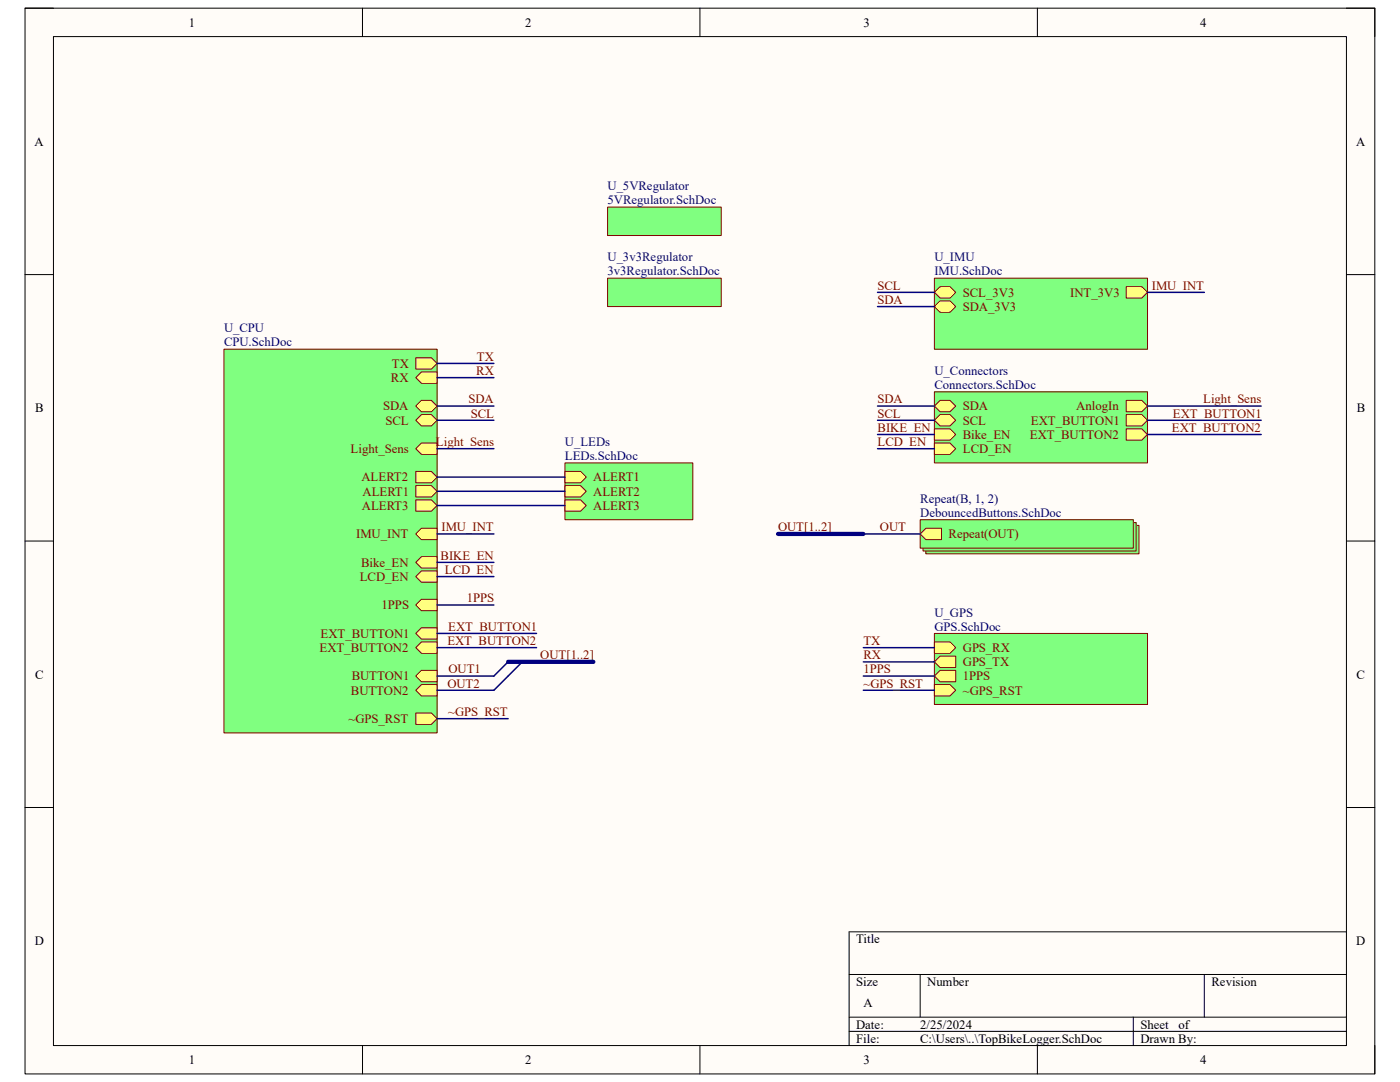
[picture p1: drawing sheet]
<svg xmlns="http://www.w3.org/2000/svg" width="279mm" height="216mm" viewBox="0 0 279 216" stroke-linecap="round" stroke-linejoin="round" font-family="sans-serif">
<path d="M5 1.6h269.4v212.7h-269.4z" fill-rule="evenodd" fill="#fffcf8"/>
<path d="M5 1.6h269.4v212.7h-269.4z" fill="none" stroke="#000" stroke-width=".2"/>
<path d="M10.7 7.3h258v201.3h-258z" fill-rule="evenodd" fill="#fffcf8"/>
<g fill="none" stroke="#000" stroke-width=".2">
<path d="M5 1.6h5.7M10.7 7.3h258v201.3h-258zM72.3 1.6v5.7M139.7 1.6v5.7M207 1.6v5.7M268.7 1.6h5.7v5.7M5 54.8h5.7M268.7 54.8h5.7M5 108h5.7M268.7 108h5.7M5 161.1h5.7M268.7 161.1h5.7"/>
<path d="M169.5 194.4h99.2M183.6 194.4v8.6M240.3 194.4v8.6M268.7 185.9h-99.2v22.7M72.3 208.6v5.7M139.7 208.6v5.7M169.5 203h99.2M169.5 205.8h99.2M207 208.6v5.7M226.2 203v5.6M274.4 208.6v5.7"/>
</g>
<path d="M44.7 69.7h42.5v76.5h-42.5z" fill-rule="evenodd" fill="#80ff80"/>
<path d="M44.7 69.7h42.5v76.5h-42.5z" fill="none" stroke="#800000" stroke-width=".2"/>
<path d="M84.1 74.2h3.1v2.3h-3.1l-1.1-1.1z" fill-rule="evenodd" fill="#ffff80"/>
<path d="M84.1 74.2h3.1v2.3h-3.1l-1.1-1.1z" fill="none" stroke="#800000" stroke-width=".2"/>
<path d="M83 71.4h3.1l1.1 1.1-1.1 1.1h-3.1z" fill-rule="evenodd" fill="#ffff80"/>
<path d="M83 71.4h3.1l1.1 1.1-1.1 1.1h-3.1z" fill="none" stroke="#800000" stroke-width=".2"/>
<path d="M83 89.5l1.1-1.1h3.1v2.3h-3.1z" fill-rule="evenodd" fill="#ffff80"/>
<path d="M83 89.5l1.1-1.1h3.1v2.3h-3.1z" fill="none" stroke="#800000" stroke-width=".2"/>
<path d="M83 81l1.1-1.1h2l1.1 1.1-1.1 1.2h-2z" fill-rule="evenodd" fill="#ffff80"/>
<path d="M83 81l1.1-1.1h2l1.1 1.1-1.1 1.2h-2z" fill="none" stroke="#800000" stroke-width=".2"/>
<path d="M83 83.9l1.1-1.2h2l1.1 1.2-1.1 1.1h-2z" fill-rule="evenodd" fill="#ffff80"/>
<path d="M83 83.9l1.1-1.2h2l1.1 1.2-1.1 1.1h-2z" fill="none" stroke="#800000" stroke-width=".2"/>
<path d="M83 106.5l1.1-1.1h3.1v2.3h-3.1z" fill-rule="evenodd" fill="#ffff80"/>
<path d="M83 106.5l1.1-1.1h3.1v2.3h-3.1z" fill="none" stroke="#800000" stroke-width=".2"/>
<path d="M84.1 111.1h3.1v2.2h-3.1l-1.1-1.1z" fill-rule="evenodd" fill="#ffff80"/>
<path d="M84.1 111.1h3.1v2.2h-3.1l-1.1-1.1z" fill="none" stroke="#800000" stroke-width=".2"/>
<path d="M84.1 113.9h3.1v2.3h-3.1l-1.1-1.1z" fill-rule="evenodd" fill="#ffff80"/>
<path d="M84.1 113.9h3.1v2.3h-3.1l-1.1-1.1z" fill="none" stroke="#800000" stroke-width=".2"/>
<path d="M83 120.7l1.1-1.1h3.1v2.3h-3.1z" fill-rule="evenodd" fill="#ffff80"/>
<path d="M83 120.7l1.1-1.1h3.1v2.3h-3.1z" fill="none" stroke="#800000" stroke-width=".2"/>
<path d="M83 126.4l1.1-1.1h3.1v2.2h-3.1z" fill-rule="evenodd" fill="#ffff80"/>
<path d="M83 126.4l1.1-1.1h3.1v2.2h-3.1z" fill="none" stroke="#800000" stroke-width=".2"/>
<path d="M84.1 128.1h3.1v2.3h-3.1l-1.1-1.2z" fill-rule="evenodd" fill="#ffff80"/>
<path d="M84.1 128.1h3.1v2.3h-3.1l-1.1-1.2z" fill="none" stroke="#800000" stroke-width=".2"/>
<path d="M83 96.9h3.1l1.1 1.1-1.1 1.2h-3.1z" fill-rule="evenodd" fill="#ffff80"/>
<path d="M83 96.9h3.1l1.1 1.1-1.1 1.2h-3.1z" fill="none" stroke="#800000" stroke-width=".2"/>
<path d="M83 94.1h3.1l1.1 1.1-1.1 1.1h-3.1z" fill-rule="evenodd" fill="#ffff80"/>
<path d="M83 94.1h3.1l1.1 1.1-1.1 1.1h-3.1z" fill="none" stroke="#800000" stroke-width=".2"/>
<path d="M84.1 133.8h3.1v2.2h-3.1l-1.1-1.1z" fill-rule="evenodd" fill="#ffff80"/>
<path d="M84.1 133.8h3.1v2.2h-3.1l-1.1-1.1z" fill="none" stroke="#800000" stroke-width=".2"/>
<path d="M83 137.7l1.1-1.1h3.1v2.3h-3.1z" fill-rule="evenodd" fill="#ffff80"/>
<path d="M83 137.7l1.1-1.1h3.1v2.3h-3.1z" fill="none" stroke="#800000" stroke-width=".2"/>
<path d="M83 99.7h3.1l1.1 1.2-1.1 1.1h-3.1z" fill-rule="evenodd" fill="#ffff80"/>
<path d="M83 99.7h3.1l1.1 1.2-1.1 1.1h-3.1z" fill="none" stroke="#800000" stroke-width=".2"/>
<path d="M83 142.3h3.1l1.1 1.1-1.1 1.1h-3.1z" fill-rule="evenodd" fill="#ffff80"/>
<path d="M83 142.3h3.1l1.1 1.1-1.1 1.1h-3.1z" fill="none" stroke="#800000" stroke-width=".2"/>
<path d="M186.5 78.2h42.5v14.2h-42.5z" fill-rule="evenodd" fill="#80ff80"/>
<path d="M186.5 78.2h42.5v14.2h-42.5z" fill="none" stroke="#800000" stroke-width=".2"/>
<path d="M186.5 81l1.1-1.1h2l1.1 1.1-1.1 1.2h-2z" fill-rule="evenodd" fill="#ffff80"/>
<path d="M186.5 81l1.1-1.1h2l1.1 1.1-1.1 1.2h-2z" fill="none" stroke="#800000" stroke-width=".2"/>
<path d="M186.5 83.9l1.1-1.2h2l1.1 1.2-1.1 1.1h-2z" fill-rule="evenodd" fill="#ffff80"/>
<path d="M186.5 83.9l1.1-1.2h2l1.1 1.2-1.1 1.1h-2z" fill="none" stroke="#800000" stroke-width=".2"/>
<path d="M224.8 79.9h3.1l1.1 1.1-1.1 1.2h-3.1z" fill-rule="evenodd" fill="#ffff80"/>
<path d="M224.8 79.9h3.1l1.1 1.1-1.1 1.2h-3.1z" fill="none" stroke="#800000" stroke-width=".2"/>
<path d="M224.8 82.7h3.1l1.1 1.2-1.1 1.1h-3.1z" fill-rule="evenodd" fill="#ffff80"/>
<path d="M224.8 82.7h3.1l1.1 1.2-1.1 1.1h-3.1z" fill="none" stroke="#800000" stroke-width=".2"/>
<path d="M224.8 85.6h3.1l1.1 1.1-1.1 1.1h-3.1z" fill-rule="evenodd" fill="#ffff80"/>
<path d="M224.8 85.6h3.1l1.1 1.1-1.1 1.1h-3.1z" fill="none" stroke="#800000" stroke-width=".2"/>
<path d="M186.5 85.6h3.1l1.1 1.1-1.1 1.1h-3.1z" fill-rule="evenodd" fill="#ffff80"/>
<path d="M186.5 85.6h3.1l1.1 1.1-1.1 1.1h-3.1z" fill="none" stroke="#800000" stroke-width=".2"/>
<path d="M186.5 88.4h3.1l1.1 1.1-1.1 1.2h-3.1z" fill-rule="evenodd" fill="#ffff80"/>
<path d="M186.5 88.4h3.1l1.1 1.1-1.1 1.2h-3.1z" fill="none" stroke="#800000" stroke-width=".2"/>
<path d="M184.8 104.8h42.5v5.7h-42.5z" fill-rule="evenodd" fill="#80ff80"/>
<path d="M184.8 104.8h42.5v5.7h-42.5z" fill="none" stroke="#800000" stroke-width=".2"/>
<path d="M184.2 104.3h42.5v5.7h-42.5z" fill-rule="evenodd" fill="#80ff80"/>
<path d="M184.2 104.3h42.5v5.7h-42.5z" fill="none" stroke="#800000" stroke-width=".2"/>
<path d="M183.6 103.7h42.6v5.7h-42.6z" fill-rule="evenodd" fill="#80ff80"/>
<path d="M183.6 103.7h42.6v5.7h-42.6z" fill="none" stroke="#800000" stroke-width=".2"/>
<path d="M184.8 105.4h3.1v2.3h-3.1l-1.2-1.2z" fill-rule="evenodd" fill="#ffff80"/>
<path d="M184.8 105.4h3.1v2.3h-3.1l-1.2-1.2z" fill="none" stroke="#800000" stroke-width=".2"/>
<path d="M186.5 126.4h42.5v14.2h-42.5z" fill-rule="evenodd" fill="#80ff80"/>
<path d="M186.5 126.4h42.5v14.2h-42.5z" fill="none" stroke="#800000" stroke-width=".2"/>
<path d="M186.5 134.9l1.1-1.1h3.1v2.2h-3.1z" fill-rule="evenodd" fill="#ffff80"/>
<path d="M186.5 134.9l1.1-1.1h3.1v2.2h-3.1z" fill="none" stroke="#800000" stroke-width=".2"/>
<path d="M187.6 130.9h3.1v2.3h-3.1l-1.1-1.1z" fill-rule="evenodd" fill="#ffff80"/>
<path d="M187.6 130.9h3.1v2.3h-3.1l-1.1-1.1z" fill="none" stroke="#800000" stroke-width=".2"/>
<path d="M186.5 128.1h3.1l1.1 1.1-1.1 1.2h-3.1z" fill-rule="evenodd" fill="#ffff80"/>
<path d="M186.5 128.1h3.1l1.1 1.1-1.1 1.2h-3.1z" fill="none" stroke="#800000" stroke-width=".2"/>
<path d="M186.5 136.6h3.1l1.1 1.1-1.1 1.2h-3.1z" fill-rule="evenodd" fill="#ffff80"/>
<path d="M186.5 136.6h3.1l1.1 1.1-1.1 1.2h-3.1z" fill="none" stroke="#800000" stroke-width=".2"/>
<path d="M186.5 55.5h42.5v14.2h-42.5z" fill-rule="evenodd" fill="#80ff80"/>
<path d="M186.5 55.5h42.5v14.2h-42.5z" fill="none" stroke="#800000" stroke-width=".2"/>
<path d="M186.5 58.3l1.1-1.1h2l1.1 1.1-1.1 1.2h-2z" fill-rule="evenodd" fill="#ffff80"/>
<path d="M186.5 58.3l1.1-1.1h2l1.1 1.1-1.1 1.2h-2z" fill="none" stroke="#800000" stroke-width=".2"/>
<path d="M186.5 61.2l1.1-1.2h2l1.1 1.2-1.1 1.1h-2z" fill-rule="evenodd" fill="#ffff80"/>
<path d="M186.5 61.2l1.1-1.2h2l1.1 1.2-1.1 1.1h-2z" fill="none" stroke="#800000" stroke-width=".2"/>
<path d="M224.8 57.2h3.1l1.1 1.1-1.1 1.2h-3.1z" fill-rule="evenodd" fill="#ffff80"/>
<path d="M224.8 57.2h3.1l1.1 1.1-1.1 1.2h-3.1z" fill="none" stroke="#800000" stroke-width=".2"/>
<path d="M112.7 92.4h25.6v11.3h-25.6z" fill-rule="evenodd" fill="#80ff80"/>
<path d="M112.7 92.4h25.6v11.3h-25.6z" fill="none" stroke="#800000" stroke-width=".2"/>
<path d="M112.7 94.1h3.2l1.1 1.1-1.1 1.1h-3.2z" fill-rule="evenodd" fill="#ffff80"/>
<path d="M112.7 94.1h3.2l1.1 1.1-1.1 1.1h-3.2z" fill="none" stroke="#800000" stroke-width=".2"/>
<path d="M112.7 96.9h3.2l1.1 1.1-1.1 1.2h-3.2z" fill-rule="evenodd" fill="#ffff80"/>
<path d="M112.7 96.9h3.2l1.1 1.1-1.1 1.2h-3.2z" fill="none" stroke="#800000" stroke-width=".2"/>
<path d="M112.7 99.7h3.2l1.1 1.2-1.1 1.1h-3.2z" fill-rule="evenodd" fill="#ffff80"/>
<path d="M112.7 99.7h3.2l1.1 1.2-1.1 1.1h-3.2z" fill="none" stroke="#800000" stroke-width=".2"/>
<path d="M101.4 132.1l-2.8 2.8M104.2 132.1l-5.6 5.6" fill="none" stroke="#000080" stroke-width=".3"/>
<path d="M121.3 55.5h22.6v5.7h-22.6z" fill-rule="evenodd" fill="#80ff80"/>
<path d="M121.3 55.5h22.6v5.7h-22.6z" fill="none" stroke="#800000" stroke-width=".2"/>
<path d="M121.3 41.3h22.6v5.7h-22.6z" fill-rule="evenodd" fill="#80ff80"/>
<path d="M121.3 41.3h22.6v5.7h-22.6z" fill="none" stroke="#800000" stroke-width=".2"/>
<g fill="none" stroke="#000080" stroke-width=".3">
<path d="M175.1 58.3h11.4M229 58.3h11.3M87.2 75.4h11.4M87.2 72.5h11.4M175.1 61.2h11.4M87.2 95.2h25.5M87.2 98h25.5M87.2 81h11.4M87.2 83.9h11.4M87.2 89.5h11.4M175.1 81h11.4M175.1 83.9h11.4"/>
<path d="M175.1 86.7h11.4M175.1 89.5h11.4M229 81h22.7M229 83.9h22.7M229 86.7h22.7M87.2 100.9h25.5M87.2 106.5h11.4M87.2 112.2h11.4M87.2 115.1h11.4M172.3 106.5h11.3M87.2 120.7h11.4M87.2 126.4h19.9"/>
<path d="M87.2 129.2h19.9M87.2 134.9h11.4M87.2 137.7h11.4M172.3 129.2h14.2M172.3 132.1h14.2M172.3 134.9h14.2M172.3 137.7h14.2M87.2 143.4h14.2"/>
</g>
<path d="M155.3 106.5h17M101.4 132.1h17" fill="none" stroke="#000080" stroke-width=".85"/>
<g font-size="2.5">
<text x="37.7" y="5.3">1</text>
<text x="104.8" y="5.3">2</text>
<text x="172.3" y="5.3">3</text>
<text x="239.5" y="5.3">4</text>
<text x="6.9" y="29.1">A</text>
<text x="270.6" y="29.1">A</text>
<text x="7" y="82.3">B</text>
<text x="270.8" y="82.3">B</text>
<text x="7" y="135.4">C</text>
<text x="270.7" y="135.4">C</text>
<text x="6.9" y="188.6">D</text>
<text x="170.9" y="188.2">Title</text>
<text x="270.7" y="188.6">D</text>
<text x="170.9" y="196.7">Size</text>
<text x="185" y="196.7">Number</text>
<text x="241.8" y="196.7">Revision</text>
<text x="172.3" y="201">A</text>
<text x="170.9" y="205.2">Date:</text>
<text x="170.9" y="208.1">File:</text>
<text x="183.6" y="205.2">2/25/2024</text>
<text x="183.7" y="208.1">C:\Users\..\TopBikeLogger.SchDoc</text>
<text x="227.6" y="205.2">Sheet</text>
<text x="227.6" y="208.1">Drawn By:</text>
<text x="235.2" y="205.2">of</text>
<text x="37.7" y="212.3">1</text>
<text x="104.8" y="212.3">2</text>
<text x="172.3" y="212.3">3</text>
<text x="239.5" y="212.3">4</text>
</g>
<g font-size="2.5" fill="#000080">
<text x="121.2" y="37.9">U_5VRegulator</text>
<text x="121.2" y="40.8">5VRegulator.SchDoc</text>
<text x="121.2" y="52.1">U_3v3Regulator</text>
<text x="186.5" y="52.1">U_IMU</text>
<text x="121.2" y="54.9">3v3Regulator.SchDoc</text>
<text x="186.5" y="54.9">IMU.SchDoc</text>
<text x="44.7" y="66.3">U_CPU</text>
<text x="44.7" y="69.1">CPU.SchDoc</text>
<text x="186.5" y="74.8">U_Connectors</text>
<text x="186.5" y="77.6">Connectors.SchDoc</text>
<text x="112.7" y="89">U_LEDs</text>
<text x="112.7" y="91.8">LEDs.SchDoc</text>
<text x="183.6" y="100.3">Repeat(B, 1, 2)</text>
<text x="183.6" y="103.2">DebouncedButtons.SchDoc</text>
<text x="186.5" y="123">U_GPS</text>
<text x="186.5" y="125.9">GPS.SchDoc</text>
</g>
<g font-size="2.5" fill="#800000">
<text x="175.1" y="57.8">SCL</text>
<text x="192.2" y="59.2">SCL_3V3</text>
<text x="213.6" y="59.2">INT_3V3</text>
<text x="229.9" y="57.8">IMU_INT</text>
<text x="175.1" y="60.6">SDA</text>
<text x="192.2" y="62.1">SDA_3V3</text>
<text x="95.2" y="72">TX</text>
<text x="78" y="76.2">RX</text>
<text x="78.2" y="73.4">TX</text>
<text x="95" y="74.8">RX</text>
<text x="76.5" y="81.9">SDA</text>
<text x="93.5" y="80.5">SDA</text>
<text x="93.9" y="83.3">SCL</text>
<text x="175.1" y="80.5">SDA</text>
<text x="175.1" y="83.3">SCL</text>
<text x="192.2" y="81.9">SDA</text>
<text x="214.8" y="81.9">AnlogIn</text>
<text x="234.1" y="83.3">EXT_BUTTON1</text>
<text x="240.1" y="80.5">Light_Sens</text>
<text x="76.9" y="84.7">SCL</text>
<text x="87" y="89">Light_Sens</text>
<text x="175.1" y="86.1">BIKE_EN</text>
<text x="175.1" y="89">LCD_EN</text>
<text x="192.2" y="84.7">SCL</text>
<text x="192.2" y="87.5">Bike_EN</text>
<text x="205.5" y="87.5">EXT_BUTTON2</text>
<text x="205.7" y="84.7">EXT_BUTTON1</text>
<text x="233.9" y="86.1">EXT_BUTTON2</text>
<text x="70" y="90.4">Light_Sens</text>
<text x="192.2" y="90.4">LCD_EN</text>
<text x="72.1" y="96.1">ALERT2</text>
<text x="72.2" y="101.7">ALERT3</text>
<text x="72.3" y="98.9">ALERT1</text>
<text x="118.4" y="96.1">ALERT1</text>
<text x="118.4" y="98.9">ALERT2</text>
<text x="118.4" y="101.7">ALERT3</text>
<text x="71.1" y="107.4">IMU_INT</text>
<text x="88.1" y="106">IMU_INT</text>
<text x="155.3" y="106">OUT[1..2]</text>
<text x="175.6" y="106">OUT</text>
<text x="189.3" y="107.4">Repeat(OUT)</text>
<text x="72.1" y="113.1">Bike_EN</text>
<text x="87.9" y="111.7">BIKE_EN</text>
<text x="71.8" y="115.9">LCD_EN</text>
<text x="88.8" y="114.5">LCD_EN</text>
<text x="76.2" y="121.6">1PPS</text>
<text x="89.5" y="125.9">EXT_BUTTON1</text>
<text x="93.1" y="120.2">1PPS</text>
<text x="63.8" y="130.1">EXT_BUTTON2</text>
<text x="64" y="127.3">EXT_BUTTON1</text>
<text x="89.3" y="128.7">EXT_BUTTON2</text>
<text x="107.8" y="131.5">OUT[1..2]</text>
<text x="172.3" y="128.7">TX</text>
<text x="172.3" y="131.5">RX</text>
<text x="192.2" y="130.1">GPS_RX</text>
<text x="70.2" y="135.8">BUTTON1</text>
<text x="89.3" y="137.2">OUT2</text>
<text x="89.5" y="134.4">OUT1</text>
<text x="172.3" y="134.4">1PPS</text>
<text x="172.3" y="137.2">~GPS_RST</text>
<text x="192.2" y="135.8">1PPS</text>
<text x="192.2" y="132.9">GPS_TX</text>
<text x="70" y="138.6">BUTTON2</text>
<text x="89.4" y="142.9">~GPS_RST</text>
<text x="192.2" y="138.6">~GPS_RST</text>
<text x="69.6" y="144.3">~GPS_RST</text>
</g>
</svg>
